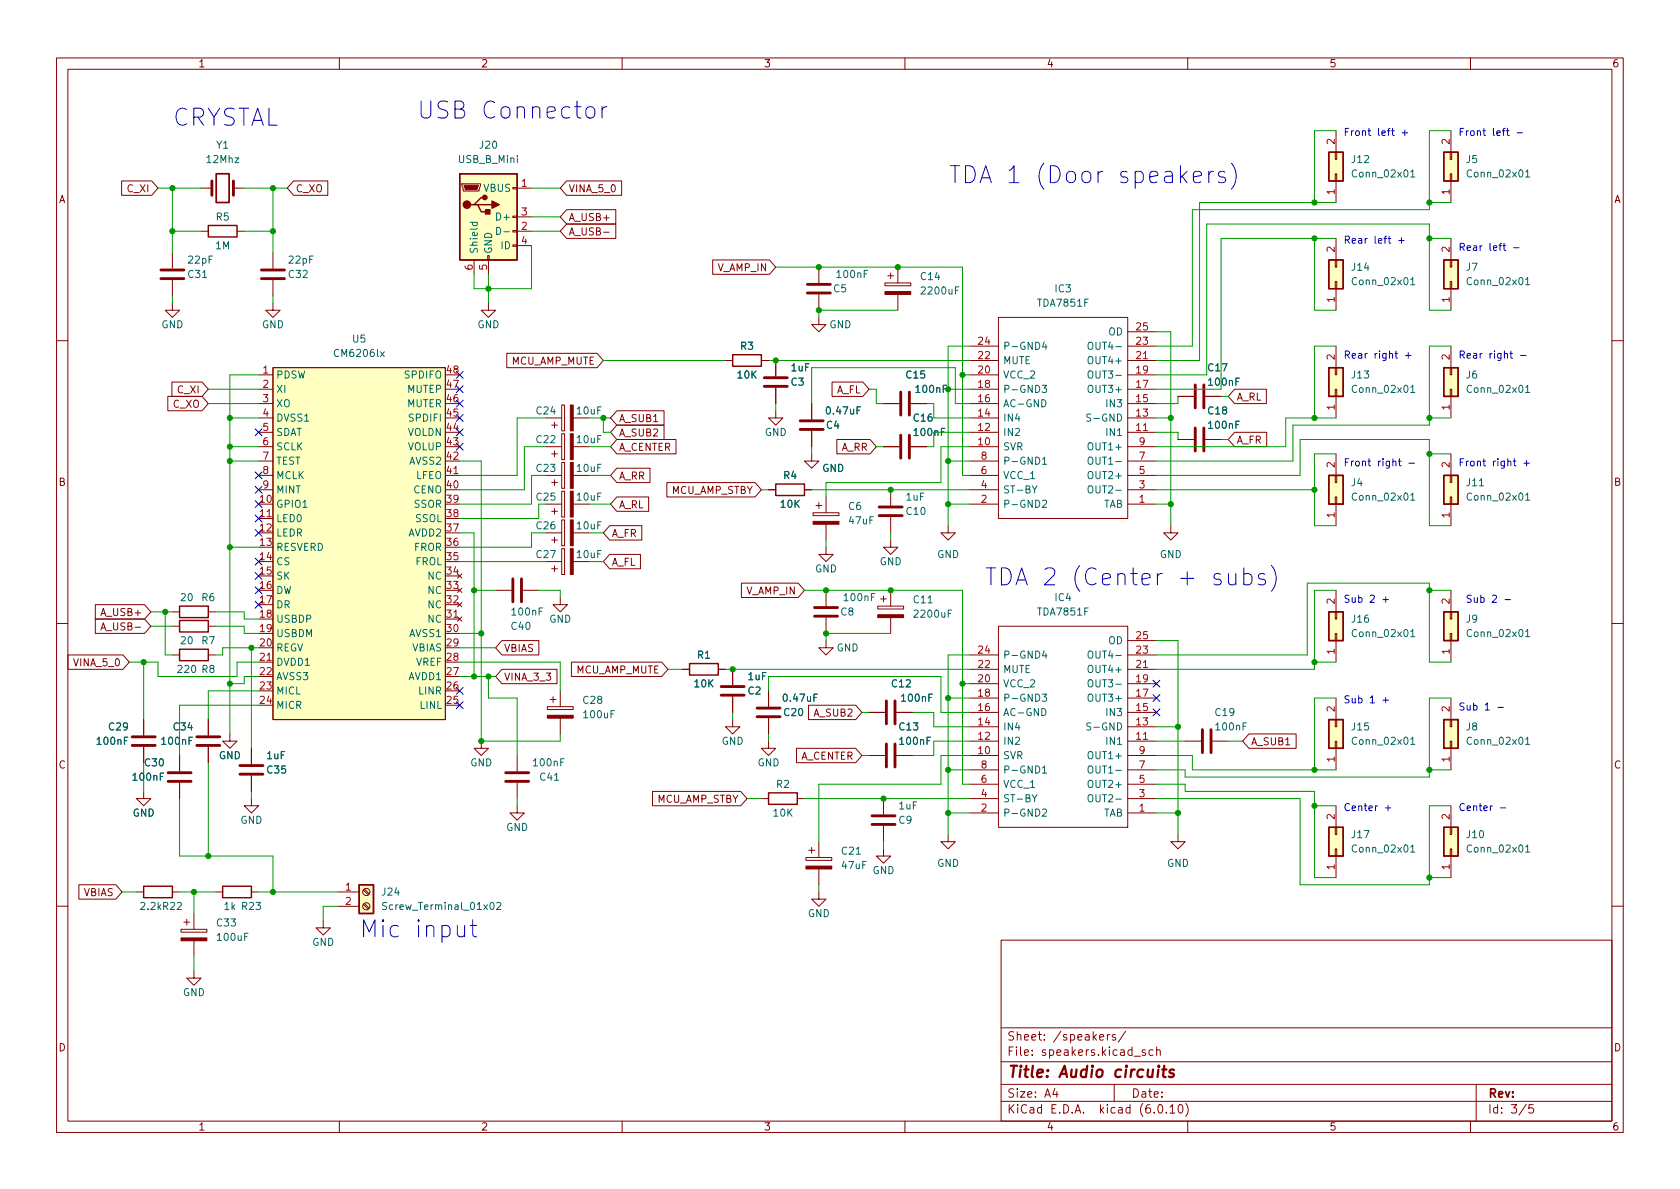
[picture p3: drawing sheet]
<svg xmlns="http://www.w3.org/2000/svg" width="297mm" height="210mm" viewBox="0 0 297 210" stroke-linecap="round" stroke-linejoin="round" font-family="sans-serif">
<g fill="none" stroke="#840000" stroke-width=".18">
<path d="M10 10.2h277v190.1h-277zM12 12.2h273v186.1h-273zM60 10.2v2M110 10.2v2M160 10.2v2M210 10.2v2M260 10.2v2M21.5 32h5.3l1.1 1.3-1.1 1.2h-5.3zM35.6 33.3h1.9M41.3 33.3h1.9M51.9 32h6.1v2.5h-6.1l-1.1-1.2zM81.7 32.5h3.3v.3l-.3 1h-2.8z"/>
<path d="M90.7 38.2h.7v.3h-.7zM90.7 33.1h.7v.3h-.7zM91.4 33.3h2.6M91.4 38.3h2.6M100.2 37.1h8.7v2.5h-8.7l-1.1-1.3zM100.2 32h9.7v2.5h-9.7l-1.1-1.2zM100.2 39.6h8.7v2.6h-8.7l-1.1-1.3zM236.1 30.7h.2v1.3h-.2zM236.1 26.9h.2v1.3h-.2zM236.2 23.1v3.8M236.2 32v3.8M256.4 30.7h.3v1.3h-.3z"/>
<path d="M256.4 26.9h.3v1.3h-.3zM256.5 23.1v3.8M256.5 32v3.8M30.5 53.6v1.3h1.2l-1.2 1.2-1.3-1.2h1.3M30.5 44.7v2.8M30.5 49.5v2.8M35.6 40.9h1.2M41.9 40.9h1.3M48.3 53.6v1.3h1.2l-1.2 1.2-1.3-1.2h1.3M48.3 44.7v2.8M48.3 49.5v2.8M83.8 46v2.5"/>
<path d="M86.2 45.2h.3v.8h-.3zM86.4 53.6v1.3h1.2l-1.2 1.2-1.3-1.2h1.3M86.4 46v2.5M90.7 43.3h.7v.3h-.7zM90.7 40.8h.7v.2h-.7zM91.4 40.9h2.6M91.4 43.4h2.6M106.7 41.1h1M126 46h10l1.2 1.2-1.2 1.3h-10zM144.8 56.1v1.3h1.2l-1.2 1.3-1.3-1.3h1.3M144.8 47.2v2.8M144.8 52.1v2.8"/>
<path d="M156.5 50h4.5v.5h-4.5zM157 48.8h1M157.5 48.3v1M158.7 47.2v2.8M158.7 52.1v2.8M176.5 56.1h22.9v35.6h-22.9zM199.4 58.7h5.1M236.1 49.8h.2v1.2h-.2zM236.1 46h.2v1.2h-.2zM236.2 42.2v3.8M236.2 51v3.9M256.4 49.8h.3v1.2h-.3z"/>
<path d="M256.4 46h.3v1.2h-.3zM256.5 42.2v3.8M256.5 51v3.9M10 60.2h2M29.7 70.1h6l1.1 1.3-1.1 1.2h-6zM30.4 67.6h5.3l1.1 1.2-1.1 1.3h-5.3zM45.7 66.3h2.6M45.7 68.8h2.6M45.7 71.4h2.6M45.7 73.9h2.6M45.7 76.4h2.6M45.7 79h2.6"/>
<path d="M48.3 65h30.4v62.2h-30.4zM89.6 62.5h16l1.1 1.2-1.1 1.3h-16zM96.5 73.9h2.8M96.5 79h2.8M97.5 75.2h1.1M98 74.7v1M98 79.8v1M99.3 76.7h.5v4.6h-.5zM99.3 71.6h.5v4.6h-.5zM101.3 73.9h2.8M101.3 79h2.8M109.1 75.2h8.3v2.5h-8.3l-1.2-1.3z"/>
<path d="M109.1 77.7h10.4v2.6h-10.4l-1.2-1.3zM109.1 72.6h8.3v2.6h-8.3l-1.2-1.3zM128.3 63.7h1.2M134.6 63.7h1.3M137.2 72.6v1.3h1.2l-1.2 1.3-1.3-1.3h1.3M137.2 63.7v2.8M137.2 68.6v2.8M143.5 71.4v2.8M143.5 76.2v2.8M147.1 67.6h5.5l1.1 1.2-1.1 1.3h-5.5zM148 77.7h5.8l1.1 1.3-1.1 1.3h-5.8zM156.2 71.4h2.8"/>
<path d="M156.2 79h2.8M161 71.4h2.8M161 79h2.8M171.4 66.3h5.1M171.4 68.8h5.1M171.4 71.4h5.1M171.4 73.9h5.1M171.4 76.4h5.1M171.4 79h5.1M171.4 63.7h5.1M171.4 61.2h5.1M199.4 66.3h5.1"/>
<path d="M199.4 68.8h5.1M199.4 71.4h5.1M199.4 73.9h5.1M199.4 76.4h5.1M199.4 79h5.1M199.4 63.7h5.1M199.4 61.2h5.1M208.3 70.1h2.8M208.3 77.7h2.8M213.1 70.1h2.8M213.1 77.7h2.8M218.3 76.4h5.7v2.6h-5.7l-1.1-1.3z"/>
<path d="M218.3 68.8h5.6v2.6h-5.6l-1.1-1.3zM236.1 68.8h.2v1.3h-.2zM236.1 65h.2v1.3h-.2zM236.2 61.2v3.8M236.2 70.1v3.8M256.4 68.8h.3v1.3h-.3zM256.4 65h.3v1.3h-.3zM256.5 61.2v3.8M256.5 70.1v3.8M285 60.2h2M45.7 91.7h2.6M45.7 84.1h2.6"/>
<path d="M45.7 81.5h2.6M45.7 86.6h2.6M78.7 84.1h2.6M96.5 84.1h2.8M96.5 94.2h2.8M96.5 99.3h2.8M96.5 89.1h2.8M97.5 95.5h1.1M97.5 90.4h1.1M97.5 85.3h1.1M97.5 80.3h1.1M98 84.8v1"/>
<path d="M98 89.9v1M98 95v1M99.3 91.9h.5v4.6h-.5zM99.3 97h.5v4.6h-.5zM99.3 86.9h.5v4.5h-.5zM99.3 81.8h.5v4.6h-.5zM101.3 84.1h2.8M101.3 94.2h2.8M101.3 99.3h2.8M101.3 89.1h2.8M107.8 98h5.4v2.6h-5.4l-1.1-1.3zM107.8 93h5.7v2.5h-5.7l-1.1-1.3z"/>
<path d="M109.1 87.9h5.6v2.5h-5.6l-1.2-1.3zM109.1 82.8h5.8v2.5h-5.8l-1.2-1.2zM117.9 85.3h15.6l1.1 1.3-1.1 1.3h-15.6zM135.9 86.6h1.3M142.2 86.6h1.3M143.5 80.3v1.2h1.3l-1.3 1.3-1.3-1.3h1.3M143.8 90.7h4.5v.5h-4.5zM144.3 89.4h1M144.8 88.9v1M146 96.8v1.2h1.3l-1.3 1.3-1.2-1.3h1.2M146 87.9v2.8M146 92.7v2.8"/>
<path d="M157.5 95.5v1.3h1.2l-1.2 1.2-1.3-1.2h1.3M157.5 86.6v2.8M157.5 91.4v2.8M167.6 93v1.2h1.3l-1.3 1.3-1.2-1.3h1.2M171.4 84.1h5.1M171.4 81.5h5.1M171.4 86.6h5.1M171.4 89.1h5.1M199.4 84.1h5.1M199.4 81.5h5.1M199.4 86.6h5.1M199.4 89.1h5.1"/>
<path d="M207 93v1.2h1.3l-1.3 1.3-1.3-1.3h1.3M236.1 87.9h.2v1.2h-.2zM236.1 84.1h.2v1.2h-.2zM236.2 80.3v3.8M236.2 89.1v3.9M256.4 87.9h.3v1.2h-.3zM256.4 84.1h.3v1.2h-.3zM256.5 80.3v3.8M256.5 89.1v3.9M10 110.2h2M12 115.8h9.7l1.2 1.3-1.2 1.3h-9.7zM16.8 106.9h8.8l1.1 1.3-1.1 1.3h-8.8z"/>
<path d="M16.8 109.5h8.8l1.1 1.2-1.1 1.3h-8.8zM17.8 111.4l.5-1.3 .4 1.3M18 111h.6M30.5 110.7h1.2M30.5 115.8h1.2M30.5 108.2h1.2M36.8 110.7h1.3M36.8 115.8h1.3M36.8 108.2h1.3M45.7 117.1h2.6M78.7 109.5h2.6M80.9 109.1l.8 .7"/>
<path d="M80.9 106.5l.8 .8M80.9 104l.8 .8M80.9 101.5l.8 .7M81.7 109.1l-.8 .7M81.7 106.5l-.8 .8M81.7 104l-.8 .8M81.7 101.5l-.8 .7M87.6 104.4h2.8M88.7 118.4h9.8v2.5h-9.8l-1.1-1.3zM88.7 113.3h6.6v2.5h-6.6l-1.1-1.3zM92.5 104.4h2.7M97.5 100.6h1.1"/>
<path d="M98 100.1v1M99.1 105.7v1.2h1.2l-1.2 1.3-1.3-1.3h1.3M101 117.1h16l1.1 1.3-1.1 1.2h-16zM120.6 118.4h1.3M127 118.4h1.3M129.5 118.4v2.8M131.1 103.1h10l1.1 1.3-1.1 1.3h-10zM146 113.3v1.2h1.3l-1.3 1.3-1.2-1.3h1.2M146 104.4v2.8M146 109.2v2.8M155.2 107.2h4.6v.5h-4.6zM155.7 105.9h1"/>
<path d="M156.2 105.4v1M157.5 104.4v2.8M157.5 109.2v2.8M171.4 115.8h5.1M171.4 118.4h5.1M176.5 110.7h22.9v35.6h-22.9zM199.4 115.8h5.1M199.4 118.4h5.1M199.4 113.3h5.1M236.1 112h.2v1.3h-.2zM236.1 108.2h.2v1.3h-.2zM236.2 104.4v3.8"/>
<path d="M236.2 113.3v3.8M256.4 112h.3v1.3h-.3zM256.4 108.2h.3v1.3h-.3zM256.5 104.4v3.8M256.5 113.3v3.8M285 110.2h2M25.4 139.9v1.3h1.3l-1.3 1.3-1.3-1.3h1.3M25.4 127.2v2.8M25.4 132.1v2.8M31.7 133.6v2.8M31.7 138.4v2.8M36.8 127.2v2.8"/>
<path d="M36.8 132.1v2.8M40.6 129.8v1.3h1.3l-1.3 1.2-1.2-1.2h1.2M44.4 132.3v2.8M44.4 137.2v2.7M85.1 131.1v1.2h1.3l-1.3 1.3-1.3-1.3h1.3M91.4 133.6v2.8M91.4 138.4v2.8M96.8 125h4.5v.5h-4.5zM97.3 123.7h1M97.8 123.2v1M99.1 122.2v2.8M99.1 127v2.8"/>
<path d="M115.4 139.9h15.6l1.1 1.3-1.1 1.3h-15.6zM129.5 127.2v1.3h1.3l-1.3 1.3-1.2-1.3h1.2M129.5 123.2v2.8M135.9 131.1v1.2h1.3l-1.3 1.3-1.3-1.3h1.3M135.9 122.2v2.8M135.9 127v2.8M140.8 132.3h10.5l1.1 1.3-1.1 1.3h-10.5zM142.9 124.7h8.4l1.1 1.3-1.1 1.2h-8.4zM153.7 133.6h2.8M153.7 126h2.8M158.5 133.6h2.8M158.5 126h2.8"/>
<path d="M171.4 133.6h5.1M171.4 131.1h5.1M171.4 128.5h5.1M171.4 126h5.1M171.4 123.4h5.1M171.4 120.9h5.1M171.4 138.7h5.1M171.4 136.1h5.1M199.4 133.6h5.1M199.4 131.1h5.1M199.4 128.5h5.1M199.4 126h5.1"/>
<path d="M199.4 123.4h5.1M199.4 120.9h5.1M199.4 138.7h5.1M199.4 136.1h5.1M209.5 131.1h2.8M214.4 131.1h2.8M220.8 129.8h8.4v2.5h-8.4l-1.1-1.2zM236.1 131.1h.2v1.2h-.2zM236.1 127.2h.2v1.3h-.2zM236.2 123.4v3.8M236.2 132.3v3.8M256.4 131.1h.3v1.2h-.3z"/>
<path d="M256.4 127.2h.3v1.3h-.3zM256.5 123.4v3.8M256.5 132.3v3.8M13.9 156.5h6.6l1.1 1.2-1.1 1.3h-6.6zM24.1 157.7h1.3M30.5 157.7h1.2M38.1 157.7h1.3M44.4 141.2v1.3h1.3l-1.3 1.3-1.2-1.3h1.2M44.4 157.7h1.3M59.7 157.7h3.8M64.2 159.9l.9 .9M64.2 157.4l.9 .8"/>
<path d="M64.4 159.8l.9 .8M64.4 157.2l.9 .9M91.4 142.5v1.3h1.3l-1.3 1.2-1.2-1.2h1.2M134.6 141.2h1.3M141 141.2h1.2M142.5 151.6h4.6v.5h-4.6zM143 150.4h1M143.5 149.9v1M144.8 157.7v1.3h1.2l-1.2 1.3-1.3-1.3h1.3M144.8 148.8v2.8M144.8 153.7v2.8M156.2 150.1v1.3h1.3l-1.3 1.2-1.3-1.2h1.3"/>
<path d="M156.2 141.2v2.8M156.2 146v2.8M167.6 147.6v1.2h1.3l-1.3 1.3-1.2-1.3h1.2M171.4 141.2h5.1M171.4 143.8h5.1M199.4 141.2h5.1M199.4 143.8h5.1M208.3 147.6v1.2h1.2l-1.2 1.3-1.3-1.3h1.3M236.1 150.1h.2v1.3h-.2zM236.1 146.3h.2v1.3h-.2zM236.2 142.5v3.8M236.2 151.4v3.8"/>
<path d="M256.4 150.1h.3v1.3h-.3zM256.4 146.3h.3v1.3h-.3zM256.5 142.5v3.8M256.5 151.4v3.8M10 160.2h2M32 164.3h4.6v.5h-4.6zM32.5 163.1h1M33 162.6v1M34.3 171.7v1.3h1.3l-1.3 1.2-1.3-1.2h1.3M34.3 161.5v2.8M34.3 166.4v2.8M57.1 162.8v1.3h1.3l-1.3 1.2-1.2-1.2h1.2"/>
<path d="M59.7 160.3h3.8M177 166.3h108v32h-108zM285 160.2h2M60 198.3v2M110 198.3v2M160 198.3v2M177 194.8h108M177 191.8h108M177 187.8h108M177 181.8h108M186.5 192.5l-.4 1h1M186.9 193v1"/>
<path d="M194.4 183.4l.7-.1v-.3l-.5-.1-.2 .2 .1 .8h.6M195.8 182.9v1M196.2 182.9l-.3 .1-.1 .2M197 191.8v3M197.2 183l-.3-.1-.3 .2 .1 .3 .5 .1v.4h-.6M199 182.4l-1.3 1.9M200.5 186.8h1.1M202.5 185.7l-.4-.1-.2 .2 .1 .3 .5 .1v.4h-.6M203.9 185.7l-.5-.1-.3 .3v.4l.2 .3h.6M204.5 185.8l.2-.2 .4 .1v.9M204.5 185.1v1.5M204.9 195.4l.2-.1a.81 .81 0 0 1 .6 .7 .81 .81 0 0 1-.3 .8h-.2a.81 .81 0 0 1-.6-.6 .81 .81 0 0 1 .3-.8z"/>
<path d="M206.2 196.7v.1M206.9 195.8l.4-.5v1.5M206.9 196.8h.8M208.5 195.4l.1-.1a.81 .81 0 0 1 .6 .7 .81 .81 0 0 1-.3 .8h-.1a.81 .81 0 0 1-.6-.6 .81 .81 0 0 1 .3-.8zM209.6 195.1a1.72 1.72 0 0 1 0 2.3M210 198.3v2M260 198.3v2M261 191.8v6.5M269.9 195.3l-1.3 1.9M271.1 195.3h-.7l-.1 .7 .2-.1 .5 .1 .2 .2-.1 .5-.2 .1-.6-.1"/>
<circle cx="64.8" cy="157.7" r=".63"/>
<circle cx="64.8" cy="160.3" r=".63"/>
</g>
<path d="M205.5 189.1h.8M205.9 188.5l-.3 1.7 .1 .2 .4 .1M207.6 189.2a.49 .49 0 0 0-.8 .3v.2l.5 .1 .3 .3-.2 .3-.2 .1-.5-.1" fill="none" stroke="#840000" stroke-width=".4"/>
<g fill="none" stroke="#840000" stroke-width=".25">
<path d="M36.8 39.9h5.1v2h-5.1zM81.3 30.7h10.1v15.3h-10.1zM83.8 36.2h.7l.6 1.3h1.3M84.5 36.2h2.5M85.7 34.9h-.6l-1.3 1.3h-.6M234.9 26.9h2.6v5.1h-2.6zM255.3 26.9h2.5v5.1h-2.5zM234.9 46h2.6v5h-2.6zM255.3 46h2.5v5h-2.5zM129.5 62.7h5.1v2.1h-5.1zM234.9 65h2.6v5.1h-2.6zM255.3 65h2.5v5.1h-2.5z"/>
<path d="M137.2 85.6h5v2h-5zM234.9 84.1h2.6v5h-2.6zM255.3 84.1h2.5v5h-2.5zM31.7 109.7h5.1v2.1h-5.1zM31.7 114.8h5.1v2h-5.1zM31.7 107.2h5.1v2h-5.1zM121.9 117.3h5.1v2.1h-5.1zM234.9 108.2h2.6v5.1h-2.6zM255.3 108.2h2.5v5.1h-2.5zM234.9 127.2h2.6v5.1h-2.6zM255.3 127.2h2.5v5.1h-2.5zM25.4 156.7h5.1v2h-5.1z"/>
<path d="M39.4 156.7h5v2h-5zM63.5 156.5h2.5v5h-2.5zM135.9 140.2h5.1v2h-5.1zM234.9 146.3h2.6v5.1h-2.6zM255.3 146.3h2.5v5.1h-2.5z"/>
</g>
<path d="M38.2 30.7h2.3v5.1h-2.3z" fill="none" stroke="#840000" stroke-width=".3"/>
<g fill="none" stroke="#840000" stroke-width=".51">
<path d="M37.5 32v2.5M41.3 32v2.5M28.4 49.3h4.1M28.4 47.7h4.1M46.2 49.3h4.1M46.2 47.7h4.1M142.7 50.3h4.1M142.7 51.8h4.1M135.1 68.3h4.1M135.1 66.8h4.1M141.5 74.4h4M141.5 75.9h4"/>
<path d="M159.3 69.3v4.1M159.3 77v4M160.8 69.3v4.1M160.8 77v4M211.3 68.1v4M211.3 75.7v4.1M212.9 68.1v4M212.9 75.7v4.1M155.4 91.2h4.1M155.4 89.7h4.1M90.7 102.4v4M92.2 102.4v4"/>
<path d="M144 107.4h4.1M144 109h4.1M23.4 130.3h4M23.4 131.8h4M29.7 138.2h4.1M29.7 136.6h4.1M34.8 130.3h4.1M34.8 131.8h4.1M42.4 136.9h4.1M42.4 135.4h4.1M89.4 138.2h4.1M89.4 136.6h4.1"/>
<path d="M127.5 122.9h4.1M127.5 121.4h4.1M133.9 125.2h4M133.9 126.7h4M156.7 123.9v4.1M156.7 131.6v4M158.2 123.9v4.1M158.2 131.6v4M212.6 129v4.1M214.1 129v4.1M154.2 145.8h4M154.2 144.3h4"/>
</g>
<g fill="#840000" stroke="#840000" stroke-width=".18">
<path d="M142.5 153.2h4.6v.5h-4.6z"/>
<path d="M155.2 108.7h4.6v.5h-4.6z"/>
<path d="M96.8 126.5h4.5v.5h-4.5z"/>
<path d="M100.8 91.9h.5v4.6h-.5z"/>
<path d="M100.8 97h.5v4.6h-.5z"/>
<path d="M100.8 86.9h.5v4.5h-.5z"/>
<path d="M100.8 81.8h.5v4.6h-.5z"/>
<path d="M100.8 76.7h.5v4.6h-.5z"/>
<path d="M100.8 71.6h.5v4.6h-.5z"/>
<path d="M143.8 92.2h4.5v.5h-4.5z"/>
<path d="M156.5 51.6h4.5v.5h-4.5z"/>
<path d="M82 32.8h2.6l-.3 .7h-2z"/>
<path d="M32 165.9h4.6v.5h-4.6z"/>
</g>
<g fill="none" stroke="#006464" stroke-width=".18">
<path d="M83.1 39.3h1.3M83.6 39.3l-.1 .4 .3 .2 .5-.1v-.5M249.4 30.4l.4-.4v1.3M249.4 31.3h.7M269.7 30.4l.4-.4v1.3M269.7 31.3h.8M87.8 40.2a.64 .64 0 0 1 .7 .6 .64 .64 0 0 1-.7 .7zM89.1 41h.9M249.4 49.4l.4-.3v1.3M249.4 50.4h.7M269.7 49.4l.4-.3v1.3M269.7 50.4h.8"/>
<path d="M184.2 70.7a.64 .64 0 0 1 .7 .6 .64 .64 0 0 1-.7 .6zM184.3 68.1h.7l-.4 .5 .4 .1v.6l-.2 .1-.5-.1M184.6 60.5l-.3 .9h.8M184.9 60.9v.9M192.6 65.7l.1-.1a.43 .43 0 0 1 .5 .4v.4a.42 .42 0 0 1-.4 .5 .42 .42 0 0 1-.4-.5v-.4zM192.6 60.6l.1-.1a.43 .43 0 0 1 .5 .4v.5a.42 .42 0 0 1-.4 .4 .42 .42 0 0 1-.4-.4v-.5zM192.9 73.3l-.5-.1-.2 .1v.4l.5 .2 .2 .3-.3 .3-.5-.1M249.4 68.5l.4-.4v1.3M249.4 69.4h.7M269.7 68.5l.4-.4v1.3M269.7 69.4h.8M182.5 85.9l.4 .7 .5-.7"/>
<path d="M184.3 88.6l.5-.1 .2 .3-.7 .9h.7M184.3 81.2l.4-.4v1.3M184.3 82.1h.7M192.6 86l.1-.1a.43 .43 0 0 1 .5 .4v.5a.42 .42 0 0 1-.4 .4 .42 .42 0 0 1-.4-.4v-.5zM192.6 80.9l.1-.1a.43 .43 0 0 1 .5 .5v.4a.42 .42 0 0 1-.4 .4 .42 .42 0 0 1-.4-.4v-.4zM249.4 87.5l.4-.3v1.3M249.4 88.5h.7M269.7 87.5l.4-.3v1.3M269.7 88.5h.8M184.6 115.1l-.3 .9h.8M184.9 115.5v.9M192.6 115.2l.1-.1a.43 .43 0 0 1 .5 .4v.5a.42 .42 0 0 1-.4 .4 .42 .42 0 0 1-.4-.4v-.5z"/>
<path d="M249.4 111.7l.4-.4v1.3M249.4 112.6h.7M269.7 111.7l.4-.4v1.3M269.7 112.6h.8M184.2 125.3a.64 .64 0 0 1 .7 .6 .64 .64 0 0 1-.7 .7zM184.3 122.7h.7l-.4 .5 .4 .1v.6l-.2 .1-.5-.1M184.3 135.8l.4-.4v1.3M184.3 136.7h.7M192.6 120.3l.1-.1a.43 .43 0 0 1 .5 .4v.4a.42 .42 0 0 1-.4 .5 .42 .42 0 0 1-.4-.5v-.4zM192.6 135.5l.1-.1a.43 .43 0 0 1 .5 .5v.4a.42 .42 0 0 1-.4 .4 .42 .42 0 0 1-.4-.4v-.4zM192.9 127.9l-.5-.1-.2 .1v.4l.5 .2 .2 .4-.3 .2-.5-.1M249.4 130.7l.4-.3v1.2"/>
<path d="M249.4 131.6h.7M269.7 130.7l.4-.3v1.2M269.7 131.6h.8M68.4 159.6h-.5l-.3 .2 .2 .3 .5 .3v.3l-.2 .1h-.5M87.8 159.7l.5-.1 .3 .3-.8 .9h.8M182.5 140.5l.4 .7 .5-.7M184.3 143.2l.5-.1 .2 .3-.7 .9h.7M192.6 140.6l.1-.1a.43 .43 0 0 1 .5 .4v.5a.42 .42 0 0 1-.4 .4 .42 .42 0 0 1-.4-.4v-.5zM249.4 149.8l.4-.4v1.3M249.4 150.7h.7M269.7 149.8l.4-.4v1.3M269.7 150.7h.8"/>
</g>
<g fill="#ffffc2" stroke="#ffffc2" stroke-width=".18">
<path d="M48.3 65h30.4v62.2h-30.4z"/>
<path d="M234.9 108.2h2.6v5.1h-2.6z"/>
<path d="M255.3 26.9h2.5v5.1h-2.5z"/>
<path d="M234.9 26.9h2.6v5.1h-2.6z"/>
<path d="M234.9 146.3h2.6v5.1h-2.6z"/>
<path d="M255.3 146.3h2.5v5.1h-2.5z"/>
<path d="M234.9 127.2h2.6v5.1h-2.6z"/>
<path d="M255.3 108.2h2.5v5.1h-2.5z"/>
<path d="M255.3 127.2h2.5v5.1h-2.5z"/>
<path d="M234.9 84.1h2.6v5h-2.6z"/>
<path d="M255.3 65h2.5v5.1h-2.5z"/>
<path d="M255.3 46h2.5v5h-2.5z"/>
<path d="M255.3 84.1h2.5v5h-2.5z"/>
<path d="M234.9 65h2.6v5.1h-2.6z"/>
<path d="M234.9 46h2.6v5h-2.6z"/>
<path d="M81.3 30.7h10.1v15.3h-10.1z"/>
<path d="M63.5 156.5h2.5v5h-2.5z"/>
</g>
<g fill="#840000" stroke="#840000" stroke-width=".25">
<path d="M87 35.6l1.3 .6-1.3 .6z"/>
<path d="M85.9 37.1h.7v.7h-.7z"/>
<circle cx="82.5" cy="36.2" r=".63"/>
<circle cx="85.7" cy="34.9" r=".38"/>
</g>
<g fill="none" stroke="#0000c2" stroke-width=".18">
<path d="M103.9 19a.81 .81 0 0 1 1.3 .4v.9a.81 .81 0 0 1-.8 .6 .81 .81 0 0 1-.8-.6v-.9zM106.5 18.9v2M107.3 18.9a.77 .77 0 0 0-.8 .5M211 31.3l1.4-.3-.1-.6-.3-.1h-.6l-.3 .1-.1 .3v1.2l.1 .3 .3 .1h.6l.3-.1M213.7 30.3v2M214.6 30.3a.77 .77 0 0 0-.9 .6M216.6 30.4l-.7-.1-.3 .1-.2 .3 .2 .5 1 .2 .1 .3-.1 .5-.3 .1h-.6l-.3-.1M217.7 28.9a3.4 3.4 0 0 1 0 4.5M247.9 23.5h1M248.4 23v1M266.4 23.1h.4M266.5 22.7v1.1l.3 .2"/>
<path d="M268.2 23.5h1M247.3 42.5h1M247.8 42.1v.9M265.7 43.4h.5M265.9 43v1.1l.3 .2M267.6 43.8h1M248.5 62.9h1M249 62.4v.9M267 62.5h.4M267.1 62.1v1.1l.3 .1M268.8 62.9h1M224.8 100a3.4 3.4 0 0 1 0 4.6"/>
<path d="M247.2 81.5h.5M247.4 81.1v1.1l.3 .2M249.1 81.9h1M267.6 81.5h.4M267.7 81.1v1.1l.3 .2M269.4 81.9h1M269.9 81.4v1M217.2 101.4v1.6l.2 .3a.81 .81 0 0 0 1.1-.2M218.5 101.4v2M219.9 101.6l.3-.2h.6l.4 .3 .2 .3v.8l-.3 .5-.3 .1h-.6l-.3-.1M219.9 100.4v3M223.6 101.6l-.7-.2-.3 .2-.1 .2 .1 .5 1 .3 .2 .2-.2 .5-.2 .1h-.6l-.3-.1"/>
<path d="M244.5 106h1M245 105.6v.9M266.1 106h1M244.5 123.8h1M245 123.3v1M264.8 125.1h1M244.9 142.9h1M245.4 142.4v.9M265.3 142.9h.9M80.9 163.7v1.5l.1 .3a.82 .82 0 0 0 1.1-.1M82.1 163.7v2M83.1 163.7h1.2"/>
<path d="M83.6 162.7v2.5l.1 .3 .6 .2"/>
</g>
<g fill="none" stroke="#009600" stroke-width=".18">
<path d="M27.9 33.3h7.7M30.5 33.3v11.4M43.2 33.3h7.6M48.3 33.3v11.4M94 33.3h5.1M94 38.3h5.1M236.2 23.1h-3.8v12.7M236.2 35.8h-24.1v27.9h-7.6M252.7 35.8h3.8M256.5 23.1h-3.8v14h-41.9v24.1h-6.3M30.5 52.3v1.3M30.5 40.9h5.1"/>
<path d="M43.2 40.9h5.1M48.3 52.3v1.3M86.4 48.5v5.1M94 43.4v7.6h-10.2v-2.5M94 40.9h5.1M137.2 47.2h33v36.9h1.2M158.7 54.9h-13.9v1.2M204.5 58.7h2.5v34.3M232.4 42.2v12.7h3.8M236.2 42.2h-20.3v26.6h-11.4M252.7 42.2h3.8M256.5 54.9h-3.8v-15.3h-39.3v26.7h-8.9"/>
<path d="M36.8 68.8h8.9M36.8 71.4h8.9M40.6 73.9h5.1M40.6 79h5.1M45.7 66.3h-5.1v63.5M96.5 79h-3.8v7.6h-11.4M96.5 73.9h-5.1v10.2h-10.1M104.1 73.9h3.8M104.1 79h3.8M106.7 73.9v2.5h1.2M106.7 63.7h21.6M135.9 63.7h35.5"/>
<path d="M137.2 71.4v1.2M143.5 71.4v-6.4h25.4v6.4h2.5M143.5 79v1.3M153.7 68.8h1.2v2.6h1.3M154.9 79h1.3M163.8 71.4h1.3v2.5h6.3M167.6 68.8h3.8M170.2 66.3h1.2M171.4 76.4h-6.3v2.6h-1.3M171.4 61.2h-3.8v31.8M171.4 79h-5v6.3h-20.4v2.6M204.5 76.4h3.8v1.3"/>
<path d="M204.5 73.9h2.5M208.3 70.1v1.3h-3.8M215.9 77.7h1.3M215.9 70.1h1.3M236.2 73.9h-8.9v5.1h-22.8M236.2 61.2h-3.8v12.7M252.7 73.9h3.8M256.5 61.2h-3.8v14h-24.1v6.3h-24.1M40.6 81.5h5.1M40.6 96.8h5.1M81.3 81.5h3.8v49.6h14v-1.3M81.3 99.3h15.2"/>
<path d="M81.3 94.2h2.5v25.4M95.2 89.1v2.6h-13.9M96.5 84.1h-2.5v5h-12.7M96.5 94.2h-2.5v2.6h-12.7M104.1 89.1h3.8M104.1 84.1h3.8M104.1 99.3h2.6M104.1 94.2h2.6M134.6 86.6h1.3M143.5 86.6h27.9M146 95.5v1.3M157.5 94.2v1.3"/>
<path d="M167.6 89.1h3.8M167.6 81.5h3.8M204.5 86.6h27.9M204.5 89.1h2.5M204.5 84.1h25.4v-6.4h22.8v15.3h3.8M236.2 80.3h-3.8v12.7h3.8M252.7 80.3h3.8M22.9 117.1h5v2.5h14v-2.5h3.8M25.4 117.1v10.1M26.7 108.2h3.8M26.7 110.7h3.8M29.2 108.2v7.6h1.3"/>
<path d="M38.1 110.7h5.1v1.3h2.5M38.1 108.2h5.1v1.3h2.5M44.4 114.5v17.8M45.7 114.5h-6.3v1.3h-1.3M45.7 119.6h-2.5v1.3h-2.6M81.3 117.1h17.8v5.1M81.3 112h3.8M81.3 119.6h6.3M81.3 114.5h6.3M83.8 104.4h3.8M86.4 119.6v3.8h5v10.2M95.2 104.4h3.9v1.3"/>
<path d="M118.1 118.4h2.5M128.3 118.4h43.1M142.2 104.4h28v34.3h1.2M157.5 112h-11.5v1.3M171.4 115.8h-3.8v31.8M204.5 113.3h3.8v34.3M204.5 115.8h26.6v-12.7h21.6v14h3.8M232.4 117.1h3.8M236.2 104.4h-3.8v14h-27.9M252.7 104.4h3.8M25.4 134.9v5M36.8 134.9v16.5"/>
<path d="M44.4 139.9v1.3M45.7 122.2h-8.9v5M45.7 124.7h-14v8.9M129.5 126v1.2M135.9 122.2v-2.6h30.5v6.4h5M135.9 129.8v1.3M152.4 133.6h1.3M152.4 126h1.3M161.3 126h3.8v2.5h6.3M167.6 136.1h3.8M167.6 123.4h3.8M170.2 120.9h1.2"/>
<path d="M171.4 131.1h-6.3v2.5h-3.8M171.4 133.6h-5v5.1h-21.6v10.1M204.5 133.6h6.3v2.5h25.4M204.5 138.7h5v1.2h22.9v15.3h3.8M204.5 128.5h3.8M204.5 131.1h5M217.2 131.1h2.5M236.2 123.4h-3.8v12.7M252.7 136.1h3.8M256.5 123.4h-3.8v14h-43.2v-1.3h-5M21.6 157.7h2.5M31.7 141.2v10.2h16.6v6.3"/>
<path d="M31.7 157.7h6.4M34.3 157.7v3.8M45.7 157.7h14M91.4 141.2v1.3M132.1 141.2h2.5M142.2 141.2h29.2M144.8 156.5v1.2M156.2 148.8v1.3M167.6 143.8h3.8M204.5 141.2h25.4v15.3h22.8v-14h3.8M204.5 143.8h3.8M232.4 142.5h3.8"/>
<path d="M252.7 155.2h3.8M34.3 169.2v2.5M59.7 160.3h-2.6v2.5"/>
</g>
<g fill="none" stroke="#000084" stroke-width=".18">
<path d="M45.1 75.8l1.2 1.3M46.3 75.8l-1.2 1.3M80.7 70.8l1.2 1.2M80.7 68.2l1.2 1.2M80.7 73.3l1.2 1.2M80.7 65.7l1.2 1.2M80.7 75.8l1.2 1.3M80.7 78.4l1.2 1.2M81.9 70.8l-1.2 1.2M81.9 68.2l-1.2 1.2M81.9 73.3l-1.2 1.2M81.9 65.7l-1.2 1.2"/>
<path d="M81.9 75.8l-1.2 1.3M81.9 78.4l-1.2 1.2M45.1 88.5l1.2 1.3M45.1 86l1.2 1.2M45.1 91.1l1.2 1.2M45.1 83.5l1.2 1.2M45.1 98.7l1.2 1.2M45.1 93.6l1.2 1.2M46.3 88.5l-1.2 1.3M46.3 86l-1.2 1.2M46.3 91.1l-1.2 1.2M46.3 83.5l-1.2 1.2"/>
<path d="M46.3 98.7l-1.2 1.2M46.3 93.6l-1.2 1.2M45.1 101.2l1.2 1.3M45.1 106.3l1.2 1.2M45.1 103.8l1.2 1.2M46.3 106.3l-1.2 1.2M46.3 103.8l-1.2 1.2M46.3 101.2l-1.2 1.3M80.7 124.1l1.2 1.2M80.7 121.6l1.2 1.2M81.9 124.1l-1.2 1.2M81.9 121.6l-1.2 1.2"/>
<path d="M203.9 122.8l1.2 1.2M203.9 125.4l1.2 1.2M203.9 120.3l1.2 1.2M205.1 122.8l-1.2 1.2M205.1 125.4l-1.2 1.2M205.1 120.3l-1.2 1.2"/>
</g>
<g fill="#009600" stroke="#009600" stroke-width=".18">
<circle cx="34.3" cy="157.7" r=".46"/>
<circle cx="48.3" cy="157.7" r=".46"/>
<circle cx="36.8" cy="151.4" r=".46"/>
<circle cx="40.6" cy="120.9" r=".46"/>
<circle cx="48.3" cy="40.9" r=".46"/>
<circle cx="86.4" cy="51" r=".46"/>
<circle cx="83.8" cy="119.6" r=".46"/>
<circle cx="40.6" cy="96.8" r=".46"/>
<circle cx="44.4" cy="114.5" r=".46"/>
<circle cx="85.1" cy="131.1" r=".46"/>
<circle cx="86.4" cy="119.6" r=".46"/>
<circle cx="85.1" cy="112" r=".46"/>
<circle cx="40.6" cy="81.5" r=".46"/>
<circle cx="83.8" cy="104.4" r=".46"/>
<circle cx="157.5" cy="86.6" r=".46"/>
<circle cx="157.5" cy="104.4" r=".46"/>
<circle cx="146" cy="104.4" r=".46"/>
<circle cx="137.2" cy="63.7" r=".46"/>
<circle cx="106.7" cy="73.9" r=".46"/>
<circle cx="29.2" cy="108.2" r=".46"/>
<circle cx="25.4" cy="117.1" r=".46"/>
<circle cx="48.3" cy="33.3" r=".46"/>
<circle cx="30.5" cy="33.3" r=".46"/>
<circle cx="40.6" cy="79" r=".46"/>
<circle cx="40.6" cy="73.9" r=".46"/>
<circle cx="30.5" cy="40.9" r=".46"/>
<circle cx="167.6" cy="143.8" r=".46"/>
<circle cx="156.2" cy="141.2" r=".46"/>
<circle cx="167.6" cy="123.4" r=".46"/>
<circle cx="170.2" cy="120.9" r=".46"/>
<circle cx="167.6" cy="136.1" r=".46"/>
<circle cx="129.5" cy="118.4" r=".46"/>
<circle cx="146" cy="112" r=".46"/>
<circle cx="144.8" cy="47.2" r=".46"/>
<circle cx="144.8" cy="54.9" r=".46"/>
<circle cx="167.6" cy="89.1" r=".46"/>
<circle cx="158.7" cy="47.2" r=".46"/>
<circle cx="170.2" cy="66.3" r=".46"/>
<circle cx="167.6" cy="68.8" r=".46"/>
<circle cx="167.6" cy="81.5" r=".46"/>
<circle cx="232.4" cy="136.1" r=".46"/>
<circle cx="232.4" cy="142.5" r=".46"/>
<circle cx="208.3" cy="128.5" r=".46"/>
<circle cx="208.3" cy="143.8" r=".46"/>
<circle cx="232.4" cy="86.6" r=".46"/>
<circle cx="207" cy="73.9" r=".46"/>
<circle cx="207" cy="89.1" r=".46"/>
<circle cx="232.4" cy="42.2" r=".46"/>
<circle cx="232.4" cy="35.8" r=".46"/>
<circle cx="252.7" cy="35.8" r=".46"/>
<circle cx="232.4" cy="117.1" r=".46"/>
<circle cx="252.7" cy="104.4" r=".46"/>
<circle cx="252.7" cy="155.2" r=".46"/>
<circle cx="252.7" cy="136.1" r=".46"/>
<circle cx="232.4" cy="73.9" r=".46"/>
<circle cx="252.7" cy="42.2" r=".46"/>
<circle cx="252.7" cy="80.3" r=".46"/>
<circle cx="252.7" cy="73.9" r=".46"/>
</g>
<g font-size="4.2" fill="#0000c2">
<text x="30.5" y="22.3">CRYSTAL</text>
<text x="73.7" y="21">USB Connector</text>
<text x="167.6" y="32.4">TDA 1 (Door speakers)</text>
<text x="174" y="103.6">TDA 2 (Center + subs)</text>
<text x="63.5" y="165.8">Mic input</text>
</g>
<text font-size="2.8" fill="#840000" x="178" y="190.6">Title: Audio circuits</text>
<g font-size="2.1" fill="#840000">
<text x="178" y="184">Sheet: /speakers/</text>
<text x="178" y="186.7">File: speakers.kicad_sch</text>
<text x="178" y="196.9">KiCad E.D.A. kicad (6.0.10)</text>
<text x="178" y="194.1">Size: A4</text>
<text x="200" y="194.1">Date:</text>
<text x="263" y="194.1">Rev:</text>
<text x="263" y="196.9">Id: 3/5</text>
</g>
<g font-size="1.8" fill="#840000">
<text x="35" y="11.9">1</text>
<text x="85" y="11.9">2</text>
<text x="135" y="11.9">3</text>
<text x="185" y="11.9">4</text>
<text x="235" y="11.9">5</text>
<text x="285" y="11.9">6</text>
<text x="10.3" y="35.9">A</text>
<text x="22.6" y="34">C_XI</text>
<text x="52.2" y="34">C_XO</text>
<text x="100.5" y="34">VINA_5_0</text>
<text x="285.3" y="35.9">A</text>
<text x="100.5" y="39.1">A_USB+</text>
<text x="100.5" y="41.6">A_USB-</text>
<text x="126.9" y="48">V_AMP_IN</text>
<text x="90.3" y="64.5">MCU_AMP_MUTE</text>
<text x="31.5" y="69.6">C_XI</text>
<text x="147.8" y="69.6">A_FL</text>
<text x="218.6" y="70.8">A_RL</text>
<text x="30.6" y="72.1">C_XO</text>
<text x="109.4" y="77.2">A_SUB2</text>
<text x="109.4" y="74.6">A_SUB1</text>
<text x="109.4" y="79.7">A_CENTER</text>
<text x="148.7" y="79.7">A_RR</text>
<text x="218.6" y="78.4">A_FR</text>
<text x="10.3" y="85.9">B</text>
<text x="109.4" y="89.9">A_RL</text>
<text x="109.4" y="84.8">A_RR</text>
<text x="118.5" y="87.3">MCU_AMP_STBY</text>
<text x="285.3" y="85.9">B</text>
<text x="108.1" y="95">A_FR</text>
<text x="108.1" y="100">A_FL</text>
<text x="132" y="105.1">V_AMP_IN</text>
<text x="18.2" y="108.9">A_USB+</text>
<text x="18.7" y="111.5">A_USB-</text>
<text x="13.3" y="117.8">VINA_5_0</text>
<text x="89.1" y="115.3">VBIAS</text>
<text x="101.7" y="119.1">MCU_AMP_MUTE</text>
<text x="89.1" y="120.4">VINA_3_3</text>
<text x="144" y="126.7">A_SUB2</text>
<text x="221.1" y="131.8">A_SUB1</text>
<text x="10.3" y="135.9">C</text>
<text x="141.4" y="134.3">A_CENTER</text>
<text x="285.3" y="135.9">C</text>
<text x="116" y="141.9">MCU_AMP_STBY</text>
<text x="14.8" y="158.5">VBIAS</text>
<text x="10.3" y="185.9">D</text>
<text x="285.3" y="185.9">D</text>
<text x="35" y="199.9">1</text>
<text x="85" y="199.9">2</text>
<text x="135" y="199.9">3</text>
<text x="185" y="199.9">4</text>
<text x="235" y="199.9">5</text>
<text x="285" y="199.9">6</text>
</g>
<g font-size="1.8" fill="#006464">
<text x="36.7" y="28.8">12Mhz</text>
<text x="38.3" y="26.3">Y1</text>
<text x="81.1" y="28.8">USB_B_Mini</text>
<text x="84.9" y="26.3">J20</text>
<text x="239.1" y="28.8">J12</text>
<text x="259.3" y="28.8">J5</text>
<text x="85.5" y="33.9">VBUS</text>
<text x="239.4" y="31.4">Conn_02x01</text>
<text x="259.7" y="31.4">Conn_02x01</text>
<text x="38.2" y="39">R5</text>
<text x="88.1" y="39">D+</text>
<text x="33.4" y="46.6">22pF</text>
<text x="38.1" y="44.1">1M</text>
<text x="51.1" y="46.6">22pF</text>
<text x="84.5" y="45" transform="rotate(-90 84.5 45)">Shield</text>
<text x="87" y="45" transform="rotate(-90 87 45)">GND</text>
<text x="88.7" y="44.1">ID</text>
<text x="239.1" y="47.9">J14</text>
<text x="259.3" y="47.9">J7</text>
<text x="33.3" y="49.1">C31</text>
<text x="51.1" y="49.1">C32</text>
<text x="147.4" y="51.7">C5</text>
<text x="148.1" y="49.1">100nF</text>
<text x="162.9" y="49.5">C14</text>
<text x="163.1" y="52.1">2200uF</text>
<text x="186.6" y="51.7">IC3</text>
<text x="239.4" y="50.4">Conn_02x01</text>
<text x="259.7" y="50.4">Conn_02x01</text>
<text x="28.5" y="58">GND</text>
<text x="46.3" y="58">GND</text>
<text x="84.4" y="58">GND</text>
<text x="146.6" y="58">GND</text>
<text x="183.6" y="54.2">TDA7851F</text>
<text x="196" y="59.3">OD</text>
<text x="59.4" y="63.1">CM6206lx</text>
<text x="62.4" y="60.6">U5</text>
<text x="130.9" y="61.8">R3</text>
<text x="139.9" y="65.7">1uF</text>
<text x="177.3" y="64.4">MUTE</text>
<text x="177.3" y="61.8">P-GND4</text>
<text x="192.9" y="64.4">OUT4+</text>
<text x="193.3" y="61.8">OUT4-</text>
<text x="213.7" y="65.7">C17</text>
<text x="48.8" y="66.9">PDSW</text>
<text x="48.8" y="69.5">XI</text>
<text x="71.6" y="66.9">SPDIFO</text>
<text x="72" y="69.5">MUTEP</text>
<text x="130.5" y="66.9">10K</text>
<text x="139.9" y="68.2">C3</text>
<text x="160.3" y="66.9">C15</text>
<text x="162.1" y="69.5">100nF</text>
<text x="177.3" y="69.5">P-GND3</text>
<text x="177.3" y="66.9">VCC_2</text>
<text x="192.9" y="69.5">OUT3+</text>
<text x="193.3" y="66.9">OUT3-</text>
<text x="213.8" y="68.2">100nF</text>
<text x="239.1" y="66.9">J13</text>
<text x="239.4" y="69.5">Conn_02x01</text>
<text x="259.3" y="66.9">J6</text>
<text x="259.7" y="69.5">Conn_02x01</text>
<text x="48.8" y="72">XO</text>
<text x="48.8" y="74.5">DVSS1</text>
<text x="48.8" y="77.1">SDAT</text>
<text x="71.9" y="72">MUTER</text>
<text x="72" y="77.1">VOLDN</text>
<text x="72.5" y="74.5">SPDIFI</text>
<text x="94.9" y="73.3">C24</text>
<text x="102.1" y="73.3">10uF</text>
<text x="135.2" y="77.1">GND</text>
<text x="146.1" y="75.8">C4</text>
<text x="146.3" y="73.3">0.47uF</text>
<text x="161.6" y="74.5">C16</text>
<text x="161.7" y="77.1">100nF</text>
<text x="177.3" y="77.1">IN2</text>
<text x="177.3" y="74.5">IN4</text>
<text x="177.3" y="72">AC-GND</text>
<text x="192.9" y="74.5">S-GND</text>
<text x="195.9" y="77.1">IN1</text>
<text x="195.9" y="72">IN3</text>
<text x="213.7" y="73.3">C18</text>
<text x="213.8" y="75.8">100nF</text>
<text x="48.8" y="79.6">SCLK</text>
<text x="48.8" y="82.2">TEST</text>
<text x="72.1" y="79.6">VOLUP</text>
<text x="72.4" y="82.2">AVSS2</text>
<text x="94.9" y="83.4">C23</text>
<text x="94.9" y="78.4">C22</text>
<text x="102.1" y="83.4">10uF</text>
<text x="102.1" y="78.4">10uF</text>
<text x="145.4" y="83.4">GND</text>
<text x="177.3" y="79.6">SVR</text>
<text x="177.3" y="82.2">P-GND1</text>
<text x="192.9" y="79.6">OUT1+</text>
<text x="193.3" y="82.2">OUT1-</text>
<text x="48.8" y="89.8">GPIO1</text>
<text x="48.8" y="84.7">MCLK</text>
<text x="48.8" y="87.2">MINT</text>
<text x="73.1" y="87.2">CENO</text>
<text x="73.2" y="89.8">SSOR</text>
<text x="73.5" y="84.7">LFEO</text>
<text x="102.1" y="88.5">10uF</text>
<text x="138.1" y="89.8">10K</text>
<text x="138.6" y="84.7">R4</text>
<text x="160.3" y="88.5">1uF</text>
<text x="177.3" y="89.8">P-GND2</text>
<text x="177.3" y="87.2">ST-BY</text>
<text x="177.3" y="84.7">VCC_1</text>
<text x="192.9" y="84.7">OUT2+</text>
<text x="193.3" y="87.2">OUT2-</text>
<text x="195" y="89.8">TAB</text>
<text x="238.9" y="86">J4</text>
<text x="239.4" y="88.5">Conn_02x01</text>
<text x="259.4" y="86">J11</text>
<text x="259.7" y="88.5">Conn_02x01</text>
<text x="48.8" y="92.3">LED0</text>
<text x="48.8" y="94.9">LEDR</text>
<text x="72.2" y="94.9">AVDD2</text>
<text x="73.4" y="92.3">SSOL</text>
<text x="94.9" y="93.6">C26</text>
<text x="102.1" y="93.6">10uF</text>
<text x="150" y="90.2">C6</text>
<text x="150.2" y="92.7">47uF</text>
<text x="160.3" y="91.1">C10</text>
<text x="48.8" y="97.4">RESVERD</text>
<text x="48.8" y="99.9">CS</text>
<text x="73.2" y="97.4">FROR</text>
<text x="73.4" y="99.9">FROL</text>
<text x="94.9" y="98.7">C27</text>
<text x="102.1" y="98.7">10uF</text>
<text x="144.1" y="101.2">GND</text>
<text x="155.5" y="99.9">GND</text>
<text x="165.7" y="98.7">GND</text>
<text x="205" y="98.7">GND</text>
<text x="32" y="106.3">20</text>
<text x="35.7" y="106.3">R6</text>
<text x="48.8" y="102.5">SK</text>
<text x="48.8" y="105">DW</text>
<text x="48.8" y="107.6">DR</text>
<text x="75.7" y="107.6">NC</text>
<text x="75.7" y="105">NC</text>
<text x="75.7" y="102.5">NC</text>
<text x="149.4" y="106.3">100nF</text>
<text x="161.6" y="106.7">C11</text>
<text x="186.6" y="106.3">IC4</text>
<text x="32" y="113.9">20</text>
<text x="35.7" y="113.9">R7</text>
<text x="48.8" y="110.1">USBDP</text>
<text x="48.8" y="112.6">USBDM</text>
<text x="72.4" y="112.6">AVSS1</text>
<text x="75.7" y="110.1">NC</text>
<text x="90.5" y="111.4">C40</text>
<text x="90.6" y="108.8">100nF</text>
<text x="97.1" y="110.1">GND</text>
<text x="148.7" y="108.8">C8</text>
<text x="161.9" y="109.2">2200uF</text>
<text x="183.6" y="108.8">TDA7851F</text>
<text x="196" y="113.9">OD</text>
<text x="239.1" y="110.1">J16</text>
<text x="239.4" y="112.6">Conn_02x01</text>
<text x="259.3" y="110.1">J9</text>
<text x="259.7" y="112.6">Conn_02x01</text>
<text x="31.5" y="119">220 R8</text>
<text x="48.8" y="115.2">REGV</text>
<text x="48.8" y="117.7">DVDD1</text>
<text x="72.8" y="115.2">VBIAS</text>
<text x="73.5" y="117.7">VREF</text>
<text x="123.3" y="116.5">R1</text>
<text x="147.9" y="115.2">GND</text>
<text x="177.3" y="119">MUTE</text>
<text x="177.3" y="116.5">P-GND4</text>
<text x="192.9" y="119">OUT4+</text>
<text x="193.3" y="116.5">OUT4-</text>
<text x="48.8" y="120.3">AVSS3</text>
<text x="48.8" y="122.8">MICL</text>
<text x="48.8" y="125.3">MICR</text>
<text x="72.2" y="120.3">AVDD1</text>
<text x="74.1" y="122.8">LINR</text>
<text x="74.3" y="125.3">LINL</text>
<text x="103.2" y="124.5">C28</text>
<text x="122.8" y="121.5">10K</text>
<text x="132.3" y="122.8">C2</text>
<text x="132.3" y="120.3">1uF</text>
<text x="138.7" y="124.1">0.47uF</text>
<text x="157.7" y="121.5">C12</text>
<text x="159.5" y="124.1">100nF</text>
<text x="177.3" y="124.1">P-GND3</text>
<text x="177.3" y="121.5">VCC_2</text>
<text x="192.9" y="124.1">OUT3+</text>
<text x="193.3" y="121.5">OUT3-</text>
<text x="17.3" y="131.7">100nF</text>
<text x="19.3" y="129.2">C29</text>
<text x="28.7" y="131.7">100nF</text>
<text x="30.7" y="129.2">C34</text>
<text x="103.3" y="127">100uF</text>
<text x="127.6" y="131.7">GND</text>
<text x="138.7" y="126.6">C20</text>
<text x="159.1" y="129.2">C13</text>
<text x="159.2" y="131.7">100nF</text>
<text x="177.3" y="131.7">IN2</text>
<text x="177.3" y="129.2">IN4</text>
<text x="177.3" y="126.6">AC-GND</text>
<text x="192.9" y="129.2">S-GND</text>
<text x="195.9" y="131.7">IN1</text>
<text x="195.9" y="126.6">IN3</text>
<text x="214.9" y="126.6">C19</text>
<text x="215.1" y="129.2">100nF</text>
<text x="239.1" y="129.2">J15</text>
<text x="239.4" y="131.7">Conn_02x01</text>
<text x="259.3" y="129.2">J8</text>
<text x="259.7" y="131.7">Conn_02x01</text>
<text x="25.7" y="135.5">C30</text>
<text x="38.7" y="134.2">GND</text>
<text x="47.2" y="134.2">1uF</text>
<text x="47.3" y="136.8">C35</text>
<text x="83.1" y="135.5">GND</text>
<text x="94.4" y="135.5">100nF</text>
<text x="133.9" y="135.5">GND</text>
<text x="177.3" y="134.2">SVR</text>
<text x="177.3" y="136.8">P-GND1</text>
<text x="192.9" y="134.2">OUT1+</text>
<text x="193.3" y="136.8">OUT1-</text>
<text x="23.6" y="138">100nF</text>
<text x="95.6" y="138">C41</text>
<text x="137.3" y="139.3">R2</text>
<text x="159" y="143.1">1uF</text>
<text x="177.3" y="141.9">ST-BY</text>
<text x="177.3" y="139.3">VCC_1</text>
<text x="192.9" y="139.3">OUT2+</text>
<text x="193.3" y="141.9">OUT2-</text>
<text x="23.4" y="144.4">GND</text>
<text x="42.5" y="145.7">GND</text>
<text x="89.5" y="146.9">GND</text>
<text x="136.8" y="144.4">10K</text>
<text x="158.9" y="145.7">C9</text>
<text x="177.3" y="144.4">P-GND2</text>
<text x="195" y="144.4">TAB</text>
<text x="239.1" y="148.2">J17</text>
<text x="259.4" y="148.2">J10</text>
<text x="148.9" y="151.1">C21</text>
<text x="148.9" y="153.7">47uF</text>
<text x="154.2" y="154.6">GND</text>
<text x="165.7" y="153.3">GND</text>
<text x="206.3" y="153.3">GND</text>
<text x="239.4" y="150.7">Conn_02x01</text>
<text x="259.7" y="150.7">Conn_02x01</text>
<text x="24.9" y="160.9">2.2k R22</text>
<text x="39.7" y="160.9">1k</text>
<text x="42.8" y="160.9">R23</text>
<text x="67.6" y="158.4">J24</text>
<text x="68.4" y="160.9">Screw_Terminal_01x02</text>
<text x="38.4" y="163.8">C33</text>
<text x="38.6" y="166.4">100uF</text>
<text x="55.2" y="167.3">GND</text>
<text x="142.8" y="162.2">GND</text>
<text x="32.3" y="176.1">GND</text>
</g>
<g font-size="1.8" fill="#a90000">
<text x="236" y="25.5" transform="rotate(-90 236 25.5)">2</text>
<text x="256.3" y="25.5" transform="rotate(-90 256.3 25.5)">2</text>
<text x="92.2" y="33">1</text>
<text x="236" y="34.4" transform="rotate(-90 236 34.4)">1</text>
<text x="256.3" y="34.4" transform="rotate(-90 256.3 34.4)">1</text>
<text x="92.2" y="40.6">2</text>
<text x="92.2" y="38.1">3</text>
<text x="83.6" y="47.7" transform="rotate(-90 83.6 47.7)">6</text>
<text x="86.1" y="47.7" transform="rotate(-90 86.1 47.7)">5</text>
<text x="92.2" y="43.2">4</text>
<text x="236" y="44.6" transform="rotate(-90 236 44.6)">2</text>
<text x="256.3" y="44.6" transform="rotate(-90 256.3 44.6)">2</text>
<text x="236" y="53.4" transform="rotate(-90 236 53.4)">1</text>
<text x="256.3" y="53.4" transform="rotate(-90 256.3 53.4)">1</text>
<text x="200.9" y="58.4">25</text>
<text x="173" y="63.5">22</text>
<text x="173" y="61">24</text>
<text x="200.9" y="63.5">21</text>
<text x="200.9" y="61">23</text>
<text x="236" y="63.6" transform="rotate(-90 236 63.6)">2</text>
<text x="256.3" y="63.6" transform="rotate(-90 256.3 63.6)">2</text>
<text x="46.5" y="66">1</text>
<text x="46.5" y="68.6">2</text>
<text x="46.5" y="71.1">3</text>
<text x="79" y="71.1">46</text>
<text x="79" y="68.6">47</text>
<text x="79" y="66">48</text>
<text x="173" y="71.1">16</text>
<text x="173" y="68.6">18</text>
<text x="173" y="66">20</text>
<text x="200.9" y="71.1">15</text>
<text x="200.9" y="68.6">17</text>
<text x="200.9" y="66">19</text>
<text x="46.5" y="73.7">4</text>
<text x="46.5" y="76.2">5</text>
<text x="79" y="76.2">44</text>
<text x="79" y="73.7">45</text>
<text x="173" y="76.2">12</text>
<text x="173" y="73.7">14</text>
<text x="200.9" y="76.2">11</text>
<text x="200.9" y="73.7">13</text>
<text x="236" y="72.5" transform="rotate(-90 236 72.5)">1</text>
<text x="256.3" y="72.5" transform="rotate(-90 256.3 72.5)">1</text>
<text x="46.5" y="78.7">6</text>
<text x="46.5" y="81.3">7</text>
<text x="46.5" y="83.8">8</text>
<text x="79" y="83.8">41</text>
<text x="79" y="81.3">42</text>
<text x="79" y="78.7">43</text>
<text x="173" y="78.7">10</text>
<text x="173.5" y="83.8">6</text>
<text x="173.5" y="81.3">8</text>
<text x="201.4" y="83.8">5</text>
<text x="201.4" y="81.3">7</text>
<text x="201.4" y="78.7">9</text>
<text x="236" y="82.7" transform="rotate(-90 236 82.7)">2</text>
<text x="256.3" y="82.7" transform="rotate(-90 256.3 82.7)">2</text>
<text x="46" y="88.9">10</text>
<text x="46.5" y="86.4">9</text>
<text x="79" y="88.9">39</text>
<text x="79" y="86.4">40</text>
<text x="173.5" y="88.9">2</text>
<text x="173.5" y="86.4">4</text>
<text x="201.4" y="88.9">1</text>
<text x="201.4" y="86.4">3</text>
<text x="46" y="91.4">11</text>
<text x="46" y="94">12</text>
<text x="79" y="94">37</text>
<text x="79" y="91.4">38</text>
<text x="236" y="91.5" transform="rotate(-90 236 91.5)">1</text>
<text x="256.3" y="91.5" transform="rotate(-90 256.3 91.5)">1</text>
<text x="46" y="96.5">13</text>
<text x="46" y="99.1">14</text>
<text x="46" y="101.6">15</text>
<text x="79" y="101.6">34</text>
<text x="79" y="99.1">35</text>
<text x="79" y="96.5">36</text>
<text x="46" y="104.1">16</text>
<text x="46" y="106.7">17</text>
<text x="79" y="106.7">32</text>
<text x="79" y="104.1">33</text>
<text x="236" y="106.8" transform="rotate(-90 236 106.8)">2</text>
<text x="256.3" y="106.8" transform="rotate(-90 256.3 106.8)">2</text>
<text x="46" y="109.2">18</text>
<text x="46" y="111.8">19</text>
<text x="79" y="111.8">30</text>
<text x="79" y="109.2">31</text>
<text x="200.9" y="113">25</text>
<text x="46" y="114.3">20</text>
<text x="46" y="116.8">21</text>
<text x="46" y="119.4">22</text>
<text x="79" y="119.4">27</text>
<text x="79" y="116.8">28</text>
<text x="79" y="114.3">29</text>
<text x="173" y="118.1">22</text>
<text x="173" y="115.6">24</text>
<text x="200.9" y="118.1">21</text>
<text x="200.9" y="115.6">23</text>
<text x="236" y="115.7" transform="rotate(-90 236 115.7)">1</text>
<text x="256.3" y="115.7" transform="rotate(-90 256.3 115.7)">1</text>
<text x="46" y="121.9">23</text>
<text x="46" y="124.5">24</text>
<text x="79" y="124.5">25</text>
<text x="79" y="121.9">26</text>
<text x="173" y="125.7">16</text>
<text x="173" y="123.2">18</text>
<text x="173" y="120.6">20</text>
<text x="200.9" y="125.7">15</text>
<text x="200.9" y="123.2">17</text>
<text x="200.9" y="120.6">19</text>
<text x="236" y="125.8" transform="rotate(-90 236 125.8)">2</text>
<text x="256.3" y="125.8" transform="rotate(-90 256.3 125.8)">2</text>
<text x="173" y="130.8">12</text>
<text x="173" y="128.3">14</text>
<text x="200.9" y="130.8">11</text>
<text x="200.9" y="128.3">13</text>
<text x="173" y="133.3">10</text>
<text x="173.5" y="135.9">8</text>
<text x="201.4" y="135.9">7</text>
<text x="201.4" y="133.3">9</text>
<text x="236" y="134.7" transform="rotate(-90 236 134.7)">1</text>
<text x="256.3" y="134.7" transform="rotate(-90 256.3 134.7)">1</text>
<text x="173.5" y="143.5">2</text>
<text x="173.5" y="141">4</text>
<text x="173.5" y="138.4">6</text>
<text x="201.4" y="143.5">1</text>
<text x="201.4" y="141">3</text>
<text x="201.4" y="138.4">5</text>
<text x="236" y="144.9" transform="rotate(-90 236 144.9)">2</text>
<text x="256.3" y="144.9" transform="rotate(-90 256.3 144.9)">2</text>
<text x="236" y="153.8" transform="rotate(-90 236 153.8)">1</text>
<text x="256.3" y="153.8" transform="rotate(-90 256.3 153.8)">1</text>
<text x="61.1" y="157.5">1</text>
<text x="61.1" y="160">2</text>
</g>
<g font-size="1.8" fill="#0000c2">
<text x="237.5" y="24">Front left +</text>
<text x="257.8" y="24">Front left -</text>
<text x="237.5" y="43.1">Rear left +</text>
<text x="257.8" y="44.3">Rear left -</text>
<text x="237.5" y="63.4">Rear right +</text>
<text x="257.8" y="63.4">Rear right -</text>
<text x="237.5" y="82.4">Front right -</text>
<text x="257.8" y="82.4">Front right +</text>
<text x="237.5" y="106.6">Sub 2 +</text>
<text x="259.1" y="106.6">Sub 2 -</text>
<text x="237.5" y="124.4">Sub 1 +</text>
<text x="257.8" y="125.6">Sub 1 -</text>
<text x="237.5" y="143.4">Center +</text>
<text x="257.8" y="143.4">Center -</text>
</g>
<text font-size="1.8" fill="#009600" x="94.9" y="88.5">C25</text>
</svg>
